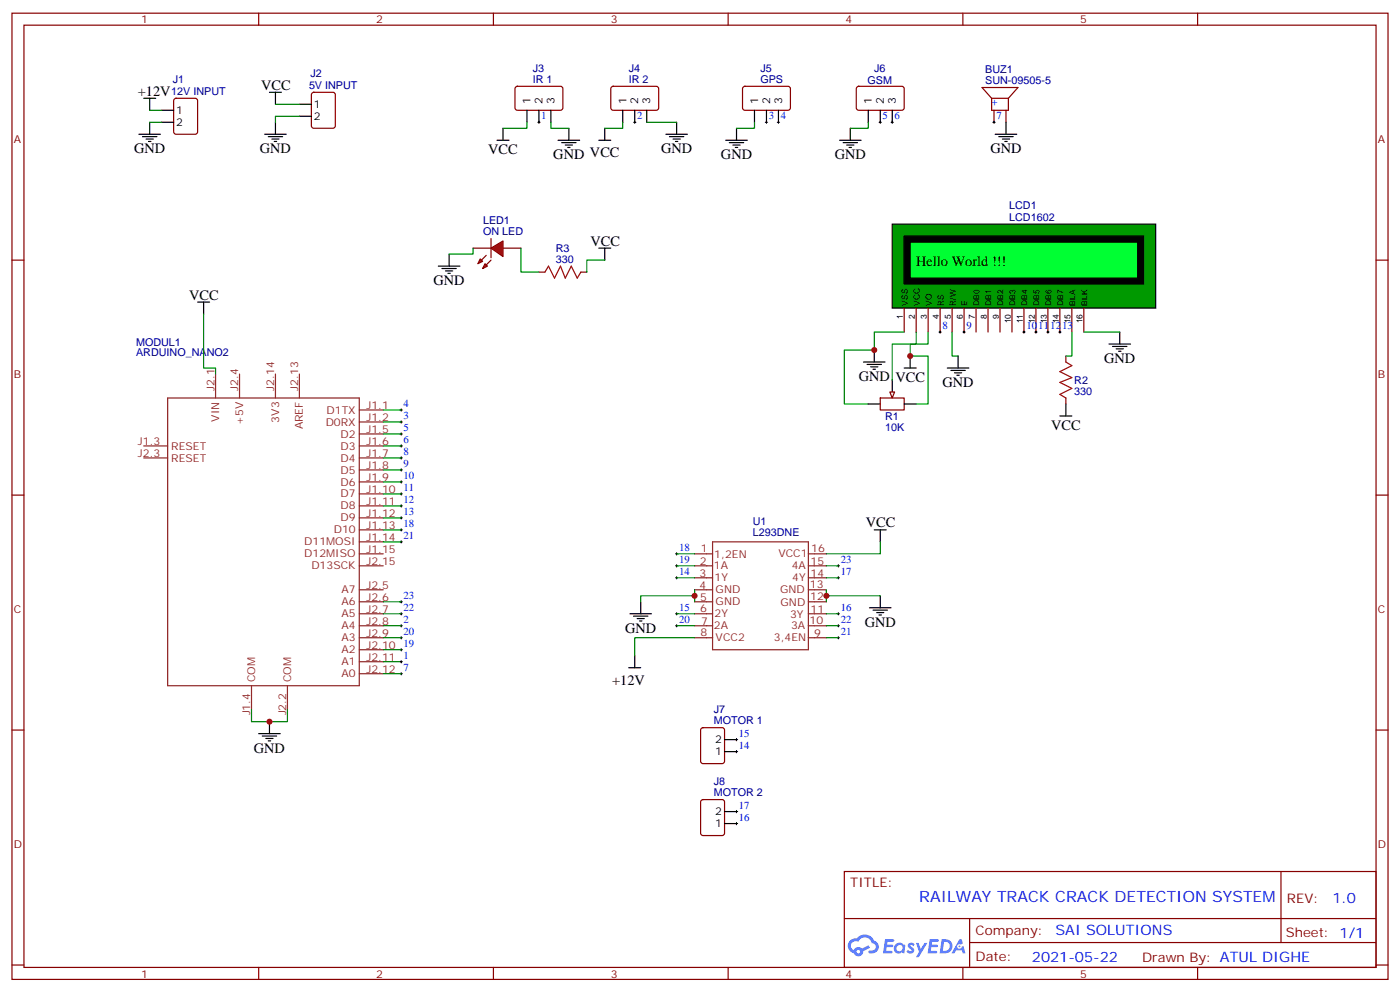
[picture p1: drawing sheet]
<svg xmlns="http://www.w3.org/2000/svg" width="412mm" height="292mm" viewBox="0 0 412 292" stroke-linecap="round" stroke-linejoin="round" font-family="sans-serif">
<g fill="none" stroke="#870000" stroke-width=".35">
<path d="M3.5 3.9h405.4v284.3h-405.4zM7.1 7.4h398.2v277.3h-398.2zM76.2 3.9v3.5M145.3 3.9v3.5M214.5 3.9v3.5M283.6 3.9v3.5M352.8 3.9v3.5M3.5 76.6h3.6M405.3 76.6h3.6M3.5 145.7h3.6M405.3 145.7h3.6M3.5 214.8h3.6"/>
<path d="M405.3 214.8h3.6M248.7 256.5h156.6v28.2h-156.6zM377.3 256.5v20.9M248.7 270.3h156.5M285.6 277.4h119.6M285.6 270.3v14.1M3.5 284h3.6M76.2 284.7v3.5M145.3 284.7v3.5M214.5 284.7v3.5M283.6 284.7v3.5M352.8 284.7v3.5"/>
<path d="M405.3 284h3.6"/>
</g>
<g fill="#5487ff">
<path d="M267.7 277.6a1.22 1.22 0 0 1 1.7 .3l-.4 .6a.47 .47 0 0 0-.3-.4 .47 .47 0 0 0-.5 .2l.1 .2a1.14 1.14 0 0 1 .8 1.8 1.14 1.14 0 0 1-1.9-.1l-.2-.1 .5-.6 .7 .4a.29 .29 0 0 0 .3-.2 .29 .29 0 0 0-.2-.3 1.04 1.04 0 0 1-.6-1.8z"/>
<path d="M260.7 276.4h2.4l.3 .2-.2 .5h-1.8l-.1 .9h1.5l.3 .4-.3 .3h-1.6l-.2 1.1 1.7 .1 .2 .3-.2 .3-2.6 .1z"/>
<path d="M273.8 276.4h2.4l.3 .2-.1 .5h-1.8l-.2 .9h1.6l.3 .4-.4 .3h-1.6l-.1 1.1 1.7 .1 .2 .3-.2 .3h-2.6z"/>
<path d="M282.6 276.4h.7l.3 1.3-.6 .3a.69 .69 0 0 0-1 .2 .69 .69 0 0 0 .4 1 .69 .69 0 0 0 .9-.6l.5-.3 .6 2.2h-.8l-.2-.8h-1.8l-.5 .8h-.8z"/>
<path d="M269.8 277.5h.8l.6 1.8 1.1-1.8h.9l-2.6 4.2h-.8l.9-1.6z"/>
<path d="M277.4 276.4l-.6 4.2h1.3a2.11 2.11 0 0 0 2.5-2.2 2.11 2.11 0 0 0-2.5-2zM278.1 277.1a1.39 1.39 0 0 1 1.7 1.5 1.39 1.39 0 0 1-1.8 1.2h-.3z"/>
<path d="M263.7 278a1.54 1.54 0 0 0-.1 2.2 1.54 1.54 0 0 0 2.2 .1l.6 .3 .3-2.3-.2-.3h-.4a1.49 1.49 0 0 0-2.4 0zM264 279a.94 .94 0 0 1 1.8 0 .94 .94 0 0 1-1.8 0z"/>
<path d="M250.4 276.8a2.18 2.18 0 0 0 1.1 3.7 1.44 1.44 0 0 0 1.6 .9 1.44 1.44 0 0 0 1.2-1.5l2-1-.5-.7-1.9 1a1.47 1.47 0 0 0-2.4 .4 1.39 1.39 0 0 1-.7-1.9 1.39 1.39 0 0 1 2-.5 2.12 2.12 0 0 1 2.2-1.3 2.12 2.12 0 0 1 1.9 1.7 1.14 1.14 0 0 1 1.1 1.4 1.14 1.14 0 0 1-1.7 .7 .43 .43 0 0 0-.5 .4 .43 .43 0 0 0 .4 .5 1.98 1.98 0 0 0 2.5-1.3 1.98 1.98 0 0 0-1.2-2.5 3.1 3.1 0 0 0-5.3-.7l-.9 .1zM252.3 280.1a.55 .55 0 0 1 1.1 0 .55 .55 0 0 1-1.1 0z"/>
<circle cx="282.6" cy="278.5" r=".26"/>
</g>
<path d="M51.4 29.1l.5-.2h5.6l.7 .5v9.4l-.5 .7h-5.8l-.7-.5v-9.4zM92 27.4l.4-.2h5.7l.6 .4 .1 9.4-.5 .7h-5.9l-.6-.4-.1-9.4zM151.9 25.6l.5-.2 13 .1 .4 .6-.1 5.9-.6 .5-13-.1-.4-.6v-5.7zM180.2 25.6l.4-.2 13 .1 .4 .6v5.9l-.7 .5-13-.1-.4-.6v-5.7zM219 25.6l.4-.2 13 .1 .4 .6v5.9l-.7 .5-12.9-.1-.5-.6v-5.7zM252.5 25.6l.4-.2 13 .1 .4 .6v5.9l-.7 .5-12.9-.1-.5-.6v-5.7zM292.1 28.9l-2.8-3.1h10.6l-2.9 3.1M292.1 28.9h4.9M292.1 28.9v3.6h4.9v-3.6M292.8 32.5v3.5M296.3 32.5v3.5" fill="none" stroke="#870000" stroke-width=".35"/>
<g fill="none" stroke="#000" stroke-width=".35">
<path d="M40.9 39.5h6.4M42.3 28.9h3.6M44.1 28.9v3.6M44.1 36v3.5M47.6 32.5h3.6M47.6 36h3.6M78 39.5h6.3M79.4 27.2h3.5M81.1 27.2v3.5M81.1 36v3.5M88.2 30.7h3.5M88.2 34.2h3.5"/>
<path d="M148.2 37.7v3.6M155.2 32.5v3.5M158.7 32.5v3.5M162.3 32.5v3.5M167.6 37.7v3.6M178.2 37.7v3.6M183.4 32.5v3.5M187 32.5v3.5M190.5 32.5v3.5M196.1 39.5h6.4M199.3 36v3.5M217 37.7v3.6"/>
<path d="M222.2 32.5v3.5M225.8 32.5v3.5M229.3 32.5v3.5M250.5 37.7v3.6M255.8 32.5v3.5M259.3 32.5v3.5M262.8 32.5v3.5M293.2 39.5h6.3M296.3 36v3.5M42 40.2h4.2M43 40.9h2.2M43.7 41.6h.7"/>
<path d="M79 40.2h4.3M80.1 40.9h2.1M80.8 41.6h.7M146.4 41.3h3.5M164.4 41.3h6.3M165.5 42h4.2M166.5 42.7h2.1M167.2 43.4h.7M176.4 41.3h3.5M197.2 40.2h4.2M198.3 40.9h2.1M199 41.6h.7"/>
<path d="M213.8 41.3h6.3M214.8 42h4.3M215.9 42.7h2.1M216.6 43.4h.7M247.3 41.3h6.3M248.4 42h4.2M249.4 42.7h2.1M250.1 43.4h.7M294.2 40.2h4.2M295.3 40.9h2.1M296 41.6h.7M58.2 88.9h3.5"/>
<path d="M60 88.9v3.5M76.2 215.9h6.3M77.3 216.6h4.2M78.3 217.3h2.1M79 218h.7M79.4 212.4v3.5"/>
</g>
<g fill="none" stroke="#008700" stroke-width=".35">
<path d="M44.1 36h3.5M44.1 32.5h3.5M81.1 30.7h7.1M88.2 34.2h-7.1v1.8M155.2 36v1.7h-7M162.3 36v1.7h5.3M183.4 36v1.7h-5.2M190.5 36h8.8M222.2 36v1.7h-5.2M255.8 36v1.7h-5.3M60 92.4v15.9h3.5v1.8M112.9 124.2h5.3"/>
<path d="M112.9 120.6h5.3M112.9 127.7h5.3M112.9 131.2h5.3M112.9 155.9h5.3M112.9 159.5h5.3M112.9 198.3h5.3M74.1 208.8v3.6h10.6v-3.6"/>
</g>
<g fill="none" stroke="#8c2424" stroke-width=".35">
<path d="M49.4 117.1h56.4v84.7h-56.4zM63.5 110.1v7M70.6 110.1v7M81.1 110.1v7M88.2 110.1v7M42.3 131.2h7.1M42.3 134.8h7.1M105.8 120.6h7.1M105.8 124.2h7.1M105.8 131.2h7.1M105.8 127.7h7.1M105.8 134.8h7.1"/>
<path d="M105.8 138.3h7.1M105.8 141.8h7.1M105.8 145.3h7.1M105.8 148.9h7.1M105.8 152.4h7.1M105.8 155.9h7.1M105.8 159.5h7.1M105.8 163h7.1M105.8 173.6h7.1M105.8 177.1h7.1M105.8 166.5h7.1M105.8 180.6h7.1"/>
<path d="M105.8 184.1h7.1M105.8 187.7h7.1M105.8 191.2h7.1M105.8 194.7h7.1M105.8 198.3h7.1M74.1 201.8v7M84.7 201.8v7"/>
</g>
<g fill="none" stroke="#000" stroke-width=".29">
<path d="M158.4 36h.7M158.7 35.6v.7M186.6 36h.7M187 35.6v.7M225.4 36h.7M225.8 35.6v.7M229 36h.7M229.3 35.6v.7M258.9 36h.7M259.3 35.6v.7M262.5 36h.7M262.8 35.6v.7"/>
<path d="M292.5 36h.7M292.8 35.6v.7M117.8 124.2h.7M117.8 120.6h.7M117.8 127.7h.7M117.8 131.2h.7M118.2 120.3v.7M118.2 123.8v.7M118.2 127.4v.7M118.2 130.9v.7M117.8 155.9h.7M117.8 159.5h.7"/>
<path d="M118.2 155.6v.7M118.2 159.1v.7M117.8 198.3h.7M118.2 197.9v.7"/>
</g>
<path d="M262.8 66h77.6v24.7h-77.6z" fill="#090" stroke="#000" stroke-width=".35"/>
<g fill="none" stroke="#870000" stroke-width=".35">
<path d="M266.3 90.7v7M269.9 90.7v7M273.4 90.7v7M276.9 90.7v7M280.5 90.7v7M284 90.7v7M287.5 90.7v7M291 90.7v7M294.6 90.7v7M298.1 90.7v7M301.6 90.7v7M305.2 90.7v7"/>
<path d="M308.7 90.7v7M312.2 90.7v7M315.7 90.7v7M319.3 90.7v7"/>
</g>
<path d="M266.3 69.5h70.6v14.1h-70.6z" fill="#000" stroke="#000" stroke-width=".35"/>
<path d="M268.1 71.3h67v10.5h-67z" fill="none" stroke="#000" stroke-width=".35"/>
<path d="M268.1 71.3h67v10.5h-67z" fill="#0f3" stroke="#000" stroke-width=".35"/>
<path d="M254.4 106.5h6.3M255.4 107.2h4.2M255.8 118.9h3.5M256.5 107.9h2.1M257.2 108.7h.7M257.5 103v3.5M262.8 111.8v3.6M266.3 108.3h3.6M266.3 118.9h3.6M268.1 104.8v3.5" fill="none" stroke="#000" stroke-width=".35"/>
<path d="M266.3 97.7h-8.8v5.3h-8.8v15.9h7.1M269.9 97.7v3.5h-1.8v3.6h5.3v14.1h-3.5" fill="none" stroke="#008700" stroke-width=".35"/>
<path d="M259.3 117.1h7v3.5h-7z" fill="none" stroke="#870000" stroke-width=".35"/>
<path d="M262.1 115.4h1.4l-.7 1.7z" fill="#f0f0f0" stroke="#870000" stroke-width=".35"/>
<g fill="none" stroke="#008700" stroke-width=".35">
<path d="M273.4 97.7v3.5h-10.6v10.6M280.5 97.7v7.1h1.7M315.7 97.7v7.1h-1.7M319.3 97.7h10.5M112.9 138.3h5.3M112.9 134.8h5.3M112.9 152.4h5.3M112.9 148.9h5.3M112.9 145.3h5.3M112.9 141.8h5.3M259.3 159.5v3.5h-15.9M112.9 177.1h5.3"/>
<path d="M199.3 170h5.3M199.3 166.5h5.3M199.3 163h5.3M204.6 175.3h-15.9v1.8M204.6 173.6v3.5M243.4 173.6v3.5M243.4 175.3h15.9M243.4 170h3.5M243.4 166.5h3.5M112.9 180.6h5.3M112.9 184.1h5.3M112.9 187.7h5.3"/>
<path d="M112.9 194.7h5.3M112.9 191.2h5.3M199.3 180.6h5.3M199.3 184.1h5.3M204.6 187.7h-17.6v5.3M243.4 180.6h3.5M243.4 184.1h3.5M243.4 187.7h3.5"/>
</g>
<g fill="none" stroke="#000" stroke-width=".29">
<path d="M276.6 97.7h.7M276.9 97.4v.7M283.6 97.7h.7M284 97.4v.7M301.3 97.7h.7M301.6 97.4v.7M304.8 97.7h.7M305.2 97.4v.7M308.3 97.7h.7M308.7 97.4v.7M311.9 97.7h.7M312.2 97.4v.7"/>
<path d="M117.8 134.8h.7M117.8 138.3h.7M118.2 134.4v.7M118.2 137.9v.7M117.8 141.8h.7M117.8 145.3h.7M117.8 148.9h.7M117.8 152.4h.7M118.2 141.5v.7M118.2 145v.7M118.2 148.5v.7M118.2 152v.8"/>
<path d="M117.8 177.1h.7M118.2 176.7v.7M199 170h.7M199 163h.7M199 166.5h.7M199.3 162.6v.7M199.3 166.2v.7M199.3 169.7v.7M246.6 170h.7M246.6 166.5h.7M246.9 166.2v.7M246.9 169.7v.7"/>
<path d="M117.8 180.6h.7M117.8 184.1h.7M117.8 187.7h.7M117.8 191.2h.7M118.2 180.3v.7M118.2 183.8v.7M118.2 187.3v.7M118.2 190.9v.7M199 180.6h.7M199 184.1h.7M199.3 180.3v.7M199.3 183.8v.7"/>
<path d="M246.6 180.6h.7M246.6 184.1h.7M246.6 187.7h.7M246.9 180.3v.7M246.9 183.8v.7M246.9 187.3v.7M216.6 217.7h.7M217 217.3v.7M216.6 221.2h.7M216.6 238.8h.7M217 220.8v.7M217 238.5v.7"/>
<path d="M216.6 242.4h.7M217 242v.7"/>
</g>
<g fill="none" stroke="#000" stroke-width=".35">
<path d="M329.8 97.7v3.5M279 108.3h6.4M280.1 109h4.2M281.2 109.7h2.1M281.9 110.4h.7M282.2 104.8v3.5M314 118.9v3.5M326.7 101.2h6.3M327.7 102h4.3M328.8 102.7h2.1M329.5 103.4h.7M312.2 122.4h3.5"/>
<path d="M257.5 155.9h3.6M259.3 155.9v3.6M188.7 177.1v3.5M256.1 178.9h6.4M257.2 179.6h4.2M259.3 175.3v3.6M185.2 196.5h3.5M185.6 180.6h6.3M186.6 181.3h4.3M187 193v3.5M187.7 182h2.1M188.4 182.7h.7"/>
<path d="M258.2 180.3h2.1M258.9 181h.7M213.4 217.7h3.6M213.4 221.2h3.6M213.4 238.8h3.6M213.4 242.4h3.6"/>
</g>
<path d="M314 106.5l1.7 1.1-3.5 1.8 3.5 1.7-3.5 1.4 3.5 1.8-3.5 1.8 1.8 1" fill="none" stroke="#a10000" stroke-width=".35"/>
<path d="M314 104.8v1.7M314 117.1v1.8M206.6 214.3l.5-.2h5.6l.7 .5v9.4l-.4 .7h-5.9l-.7-.4v-9.5zM206.6 235.5l.5-.2h5.6l.7 .4v9.5l-.4 .6-5.9 .1-.7-.5v-9.4z" fill="none" stroke="#870000" stroke-width=".35"/>
<g fill="none" stroke="#8c2424" stroke-width=".35">
<path d="M209.9 159.5h28.2v31.7h-28.2zM204.6 163h5.3M204.6 166.5h5.3M204.6 170h5.3M204.6 173.6h5.3M204.6 177.1h5.3M238.1 163h5.3M238.1 166.5h5.3M238.1 170h5.3M238.1 173.6h5.3M238.1 177.1h5.3M204.6 180.6h5.3"/>
<path d="M204.6 184.1h5.3M204.6 187.7h5.3M238.1 180.6h5.3M238.1 184.1h5.3M238.1 187.7h5.3"/>
</g>
<g fill="#f00" stroke="#870000" stroke-width=".35">
<path d="M144.6 73l3.6-2.1v4.6z"/>
<path d="M144.6 70.2v5.6z"/>
</g>
<g fill="#870000" stroke="#870000" stroke-width=".35">
<path d="M143.2 78l1.4-1.4z"/>
<path d="M143.2 75.1l-1.4 1.5z"/>
</g>
<g fill="#f00" stroke="#870000" stroke-width=".35">
<path d="M142.9 77.6l.7 .7-1.4 .7z"/>
<path d="M141.5 76.2l.7 .7-1.4 .7z"/>
</g>
<path d="M139.3 73h5.3M148.2 73h5.3M158.7 80.1h1.8M171.1 80.1h1.8" fill="none" stroke="#870000" stroke-width=".35"/>
<path d="M160.5 80.1l1.1-1.8 1.7 3.5 1.8-3.5 1.4 3.5 1.8-3.5 1.7 3.5 1.1-1.7" fill="none" stroke="#a10000" stroke-width=".35"/>
<path d="M139.3 73v1.8h-7M153.5 73v7.1h5.2M178.2 76.6h-5.3v3.5" fill="none" stroke="#008700" stroke-width=".35"/>
<path d="M129.1 78.3h6.4M130.2 79h4.2M131.2 79.7h2.1M132.3 74.8v3.5M176.4 73h3.5M178.2 73v3.6M131.9 80.4h.7" fill="none" stroke="#000" stroke-width=".35"/>
<path d="M117.8 194.7h.7M118.2 194.4v.7" fill="none" stroke="#000" stroke-width=".29"/>
<g fill="#c00">
<circle cx="79.4" cy="212.4" r=".88"/>
<circle cx="268.1" cy="104.8" r=".88"/>
<circle cx="257.5" cy="103" r=".88"/>
<circle cx="243.4" cy="175.3" r=".88"/>
<circle cx="204.6" cy="175.3" r=".88"/>
</g>
<text font-size="4.6" fill="#00f" x="270.8" y="265.5">RAILWAY TRACK CRACK DETECTION SYSTEM</text>
<g font-size="4.2">
<text x="40.6" y="28.2">+12V</text>
<text x="76.9" y="26.5">VCC</text>
<text x="39.5" y="45.2">GND</text>
<text x="76.6" y="45.2">GND</text>
<text x="143.8" y="45.3">VCC</text>
<text x="163" y="46.9">GND VCC</text>
<text x="194.7" y="45.2">GND</text>
<text x="212.4" y="46.9">GND</text>
<text x="245.9" y="46.9">GND</text>
<text x="291.7" y="45.2">GND</text>
<text x="173.9" y="72.3">VCC</text>
<text x="127.7" y="84">GND</text>
<text x="269.9" y="78.3">Hello World !!!</text>
<text x="55.7" y="88.2">VCC</text>
<text x="325.3" y="106.9">GND</text>
<text x="252.9" y="112.2">GND</text>
<text x="263.8" y="112.3">VCC</text>
<text x="277.6" y="113.9">GND</text>
<text x="309.6" y="126.4">VCC</text>
<text x="255.1" y="155.2">VCC</text>
<text x="254.7" y="184.5">GND</text>
<text x="184.1" y="186.3">GND</text>
<text x="180.3" y="201.4">+12V</text>
<text x="74.8" y="221.5">GND</text>
</g>
<g font-size="4.2" fill="#00f">
<text x="392.5" y="265.7">1.0</text>
<text x="310.9" y="275.3">SAI SOLUTIONS</text>
<text x="304" y="283.1">2021-05-22</text>
</g>
<g font-size="3.9" fill="#800">
<text x="250.5" y="261.1">TITLE:</text>
<text x="379.1" y="265.7">REV:</text>
<text x="287.4" y="275.3">Company:</text>
<text x="378.7" y="275.9">Sheet: 1/1</text>
<text x="287.4" y="282.9">Date:</text>
<text x="336.4" y="283">Drawn By: ATUL DIGHE</text>
</g>
<g font-size="3.2" fill="#800">
<text x="41.6" y="6.9">1</text>
<text x="110.8" y="6.9">2</text>
<text x="179.9" y="6.9">3</text>
<text x="249.1" y="6.9">4</text>
<text x="318.2" y="6.9">5</text>
<text x="4.1" y="42">A</text>
<text x="405.9" y="42">A</text>
<text x="4.1" y="111.1">B</text>
<text x="405.9" y="111.1">B</text>
<text x="4.1" y="180.3">C</text>
<text x="405.9" y="180.3">C</text>
<text x="4.1" y="249.4">D</text>
<text x="405.9" y="249.4">D</text>
<text x="41.6" y="287.7">1</text>
<text x="110.8" y="287.7">2</text>
<text x="179.9" y="287.7">3</text>
<text x="249.1" y="287.7">4</text>
<text x="318.2" y="287.7">5</text>
</g>
<g font-size="3.2" fill="#000080">
<text x="91.5" y="22.8">J2</text>
<text x="157" y="21.2">J3</text>
<text x="185.2" y="21.2">J4</text>
<text x="224" y="21.2">J5</text>
<text x="257.5" y="21.2">J6</text>
<text x="290.2" y="21.4">BUZ1</text>
<text x="50.5" y="27.9">12V INPUT</text>
<text x="50.9" y="24.5">J1</text>
<text x="91" y="26.1">5V INPUT</text>
<text x="157" y="24.3">IR 1</text>
<text x="185.2" y="24.3">IR 2</text>
<text x="224" y="24.3">GPS</text>
<text x="255.5" y="24.8">GSM</text>
<text x="290.2" y="24.7">SUN-09505-5</text>
<text x="142.3" y="65.9">LED1</text>
<text x="297.3" y="64.9">LCD1602</text>
<text x="297.3" y="61.6">LCD1</text>
<text x="142.3" y="69.1">ON LED</text>
<text x="163.7" y="77.3">330</text>
<text x="163.7" y="74">R3</text>
<text x="40.1" y="101.7">MODUL1</text>
<text x="40.1" y="104.8">ARDUINO_NANO2</text>
<text x="316.4" y="113">R2</text>
<text x="316.4" y="116.1">330</text>
<text x="260.7" y="123.6">R1</text>
<text x="260.7" y="126.8">10K</text>
<text x="221.8" y="154.5">U1</text>
<text x="221.8" y="157.8">L293DNE</text>
<text x="210.3" y="209.8">J7</text>
<text x="210.3" y="213.1">MOTOR 1</text>
<text x="210.3" y="231">J8</text>
<text x="210.3" y="234.2">MOTOR 2</text>
</g>
<g font-size="3.2">
<text x="51.9" y="33.5">1</text>
<text x="92.4" y="31.8">1</text>
<text x="92.4" y="35.3">2</text>
<text x="156.3" y="30.7" transform="rotate(-90 156.3 30.7)">1</text>
<text x="159.8" y="30.7" transform="rotate(-90 159.8 30.7)">2</text>
<text x="163.3" y="30.7" transform="rotate(-90 163.3 30.7)">3</text>
<text x="184.5" y="30.7" transform="rotate(-90 184.5 30.7)">1</text>
<text x="188" y="30.7" transform="rotate(-90 188 30.7)">2</text>
<text x="191.6" y="30.7" transform="rotate(-90 191.6 30.7)">3</text>
<text x="223.3" y="30.7" transform="rotate(-90 223.3 30.7)">1</text>
<text x="226.8" y="30.7" transform="rotate(-90 226.8 30.7)">2</text>
<text x="230.4" y="30.7" transform="rotate(-90 230.4 30.7)">3</text>
<text x="256.8" y="30.7" transform="rotate(-90 256.8 30.7)">1</text>
<text x="260.3" y="30.7" transform="rotate(-90 260.3 30.7)">2</text>
<text x="263.9" y="30.7" transform="rotate(-90 263.9 30.7)">3</text>
<text x="51.9" y="37">2</text>
<text x="210.7" y="218.7">2</text>
<text x="210.7" y="222.2">1</text>
<text x="210.7" y="239.9">2</text>
<text x="210.7" y="243.4">1</text>
</g>
<g font-size="3.2" fill="#00f">
<text x="159.5" y="35.1">1</text>
<text x="187.7" y="35.1">2</text>
<text x="226.5" y="35.1">3</text>
<text x="230" y="35.1">4</text>
<text x="260" y="35.1">5</text>
<text x="263.5" y="35.1">6</text>
<text x="293.5" y="35.1">7</text>
<text x="293.9" y="31.4" transform="rotate(-90 293.9 31.4)">+</text>
<text x="277.6" y="96.8">8</text>
<text x="284.7" y="96.8">9</text>
<text x="302.3" y="96.8">10</text>
<text x="305.9" y="96.8">11</text>
<text x="309.4" y="96.8">12</text>
<text x="312.9" y="96.8">13</text>
<text x="118.9" y="119.8">4</text>
<text x="118.9" y="123.3">3</text>
<text x="118.9" y="126.8">5</text>
<text x="118.9" y="130.4">6</text>
<text x="118.9" y="133.9">8</text>
<text x="118.9" y="137.4">9</text>
<text x="118.9" y="140.9">10</text>
<text x="118.9" y="144.5">11</text>
<text x="118.9" y="148">12</text>
<text x="118.9" y="155">18</text>
<text x="118.9" y="151.5">13</text>
<text x="118.9" y="158.6">21</text>
<text x="200" y="162.1">18</text>
<text x="200" y="165.6">19</text>
<text x="247.6" y="165.6">23</text>
<text x="200" y="169.2">14</text>
<text x="247.6" y="169.2">17</text>
<text x="118.9" y="179.7">22</text>
<text x="118.9" y="176.2">23</text>
<text x="200" y="179.7">15</text>
<text x="247.6" y="179.7">16</text>
<text x="118.9" y="183.3">2</text>
<text x="200" y="183.3">20</text>
<text x="247.6" y="183.3">22</text>
<text x="118.9" y="190.3">19</text>
<text x="118.9" y="186.8">20</text>
<text x="247.6" y="186.8">21</text>
<text x="118.9" y="197.4">7</text>
<text x="118.9" y="193.9">1</text>
<text x="217.7" y="220.3">14</text>
<text x="217.7" y="216.8">15</text>
<text x="217.7" y="237.9">17</text>
<text x="217.7" y="241.5">16</text>
</g>
<g font-size="3.2" fill="#8d2323">
<text x="63.1" y="115" transform="rotate(-90 63.1 115)">J2.1</text>
<text x="70.2" y="115" transform="rotate(-90 70.2 115)">J2.4</text>
<text x="80.8" y="115" transform="rotate(-90 80.8 115)">J2.14</text>
<text x="87.8" y="115" transform="rotate(-90 87.8 115)">J2.13</text>
<text x="64.6" y="124.1" transform="rotate(-90 64.6 124.1)">VIN</text>
<text x="71.6" y="125" transform="rotate(-90 71.6 125)">+5V</text>
<text x="82.2" y="124.4" transform="rotate(-90 82.2 124.4)">3V3</text>
<text x="95.9" y="125.2">D0RX</text>
<text x="96.2" y="121.7">D1TX</text>
<text x="107.9" y="120.3">J1.1</text>
<text x="107.9" y="123.8">J1.2</text>
<text x="40.6" y="130.9">J1.3</text>
<text x="89.3" y="126.4" transform="rotate(-90 89.3 126.4)">AREF</text>
<text x="100.3" y="128.8">D2</text>
<text x="107.9" y="127.4">J1.5</text>
<text x="107.9" y="130.9">J1.6</text>
<text x="40.6" y="134.4">J2.3</text>
<text x="50.4" y="132.3">RESET</text>
<text x="50.4" y="135.8">RESET</text>
<text x="100.3" y="132.3">D3</text>
<text x="100.3" y="135.8">D4</text>
<text x="107.9" y="134.4">J1.7</text>
<text x="107.9" y="137.9">J1.8</text>
<text x="100.3" y="139.3">D5</text>
<text x="100.3" y="142.9">D6</text>
<text x="107.9" y="141.5">J1.9</text>
<text x="100.3" y="146.4">D7</text>
<text x="100.3" y="149.9">D8</text>
<text x="107.9" y="145">J1.10</text>
<text x="107.9" y="148.5">J1.11</text>
<text x="100.3" y="153.5">D9</text>
<text x="107.9" y="152">J1.12</text>
<text x="107.9" y="155.6">J1.13</text>
<text x="89.6" y="160.5">D11MOSI</text>
<text x="98.3" y="157">D10</text>
<text x="107.9" y="159.1">J1.14</text>
<text x="89.6" y="164">D12MISO</text>
<text x="91.7" y="167.6">D13SCK</text>
<text x="107.9" y="162.6">J1.15</text>
<text x="107.9" y="166.2">J2.15</text>
<text x="206.1" y="166.3">2</text>
<text x="206.4" y="162.3">1</text>
<text x="210.3" y="167.5">1A</text>
<text x="210.4" y="164.1">1,2EN</text>
<text x="229.3" y="164">VCC1</text>
<text x="233.2" y="167.6">4A</text>
<text x="238.8" y="166.2">15</text>
<text x="239" y="162.4">16</text>
<text x="107.9" y="173.2">J2.5</text>
<text x="206.1" y="169.8">3</text>
<text x="206.1" y="173.2">4</text>
<text x="210.5" y="171.1">1Y</text>
<text x="233.3" y="171.1">4Y</text>
<text x="238.6" y="173">13</text>
<text x="238.8" y="169.7">14</text>
<text x="100.6" y="174.6">A7</text>
<text x="100.6" y="178.2">A6</text>
<text x="107.9" y="176.7">J2.6</text>
<text x="206.2" y="176.7">5</text>
<text x="210.8" y="174.6">GND</text>
<text x="210.8" y="178.2">GND</text>
<text x="229.8" y="174.6">GND</text>
<text x="229.9" y="178.3">GND</text>
<text x="238.7" y="176.4">12</text>
<text x="100.6" y="181.7">A5</text>
<text x="100.6" y="185.2">A4</text>
<text x="107.9" y="180.3">J2.7</text>
<text x="107.9" y="183.8">J2.8</text>
<text x="206.2" y="180.1">6</text>
<text x="206.6" y="183.9">7</text>
<text x="210.3" y="185.2">2A</text>
<text x="210.5" y="181.7">2Y</text>
<text x="232.7" y="181.8">3Y</text>
<text x="233" y="185.2">3A</text>
<text x="238.5" y="183.7">10</text>
<text x="238.8" y="180.3">11</text>
<text x="100.6" y="188.7">A3</text>
<text x="107.9" y="187.3">J2.9</text>
<text x="107.9" y="190.9">J2.10</text>
<text x="206.3" y="187.2">8</text>
<text x="210.8" y="188.7">VCC2</text>
<text x="228" y="188.7">3,4EN</text>
<text x="239.8" y="187.3">9</text>
<text x="100.6" y="192.3">A2</text>
<text x="100.6" y="195.8">A1</text>
<text x="107.9" y="194.4">J2.11</text>
<text x="107.9" y="197.9">J2.12</text>
<text x="75.1" y="200.7" transform="rotate(-90 75.1 200.7)">COM</text>
<text x="85.7" y="200.7" transform="rotate(-90 85.7 200.7)">COM</text>
<text x="100.6" y="199.3">A0</text>
<text x="73.7" y="210.5" transform="rotate(-90 73.7 210.5)">J1.4</text>
<text x="84.3" y="210.5" transform="rotate(-90 84.3 210.5)">J2.2</text>
</g>
<g font-size="2.5">
<text x="267.4" y="90" transform="rotate(-90 267.4 90)">VSS</text>
<text x="270.9" y="90" transform="rotate(-90 270.9 90)">VCC</text>
<text x="274.5" y="90" transform="rotate(-90 274.5 90)">VO</text>
<text x="278" y="90" transform="rotate(-90 278 90)">RS</text>
<text x="281.5" y="90" transform="rotate(-90 281.5 90)">R/W</text>
<text x="285" y="90" transform="rotate(-90 285 90)">E</text>
<text x="288.6" y="90" transform="rotate(-90 288.6 90)">DB0</text>
<text x="292.1" y="90" transform="rotate(-90 292.1 90)">DB1</text>
<text x="295.6" y="90" transform="rotate(-90 295.6 90)">DB2</text>
<text x="299.2" y="90" transform="rotate(-90 299.2 90)">DB3</text>
<text x="302.7" y="90" transform="rotate(-90 302.7 90)">DB4</text>
<text x="306.2" y="90" transform="rotate(-90 306.2 90)">DB5</text>
<text x="309.7" y="90" transform="rotate(-90 309.7 90)">DB6</text>
<text x="313.3" y="90" transform="rotate(-90 313.3 90)">DB7</text>
<text x="316.8" y="90" transform="rotate(-90 316.8 90)">BLA</text>
<text x="320.3" y="90" transform="rotate(-90 320.3 90)">BLK</text>
<text x="266" y="93.8" transform="rotate(-90 266 93.8)">1</text>
<text x="269.5" y="93.8" transform="rotate(-90 269.5 93.8)">2</text>
<text x="273" y="93.8" transform="rotate(-90 273 93.8)">3</text>
<text x="276.6" y="93.8" transform="rotate(-90 276.6 93.8)">4</text>
<text x="280.1" y="93.8" transform="rotate(-90 280.1 93.8)">5</text>
<text x="283.6" y="93.8" transform="rotate(-90 283.6 93.8)">6</text>
<text x="287.2" y="93.8" transform="rotate(-90 287.2 93.8)">7</text>
<text x="290.7" y="93.8" transform="rotate(-90 290.7 93.8)">8</text>
<text x="294.2" y="93.8" transform="rotate(-90 294.2 93.8)">9</text>
<text x="297.7" y="95.2" transform="rotate(-90 297.7 95.2)">10</text>
<text x="301.3" y="95.2" transform="rotate(-90 301.3 95.2)">11</text>
<text x="304.8" y="95.2" transform="rotate(-90 304.8 95.2)">12</text>
<text x="308.3" y="95.2" transform="rotate(-90 308.3 95.2)">13</text>
<text x="311.9" y="95.2" transform="rotate(-90 311.9 95.2)">14</text>
<text x="315.4" y="95.2" transform="rotate(-90 315.4 95.2)">15</text>
<text x="318.9" y="95.2" transform="rotate(-90 318.9 95.2)">16</text>
</g>
</svg>
